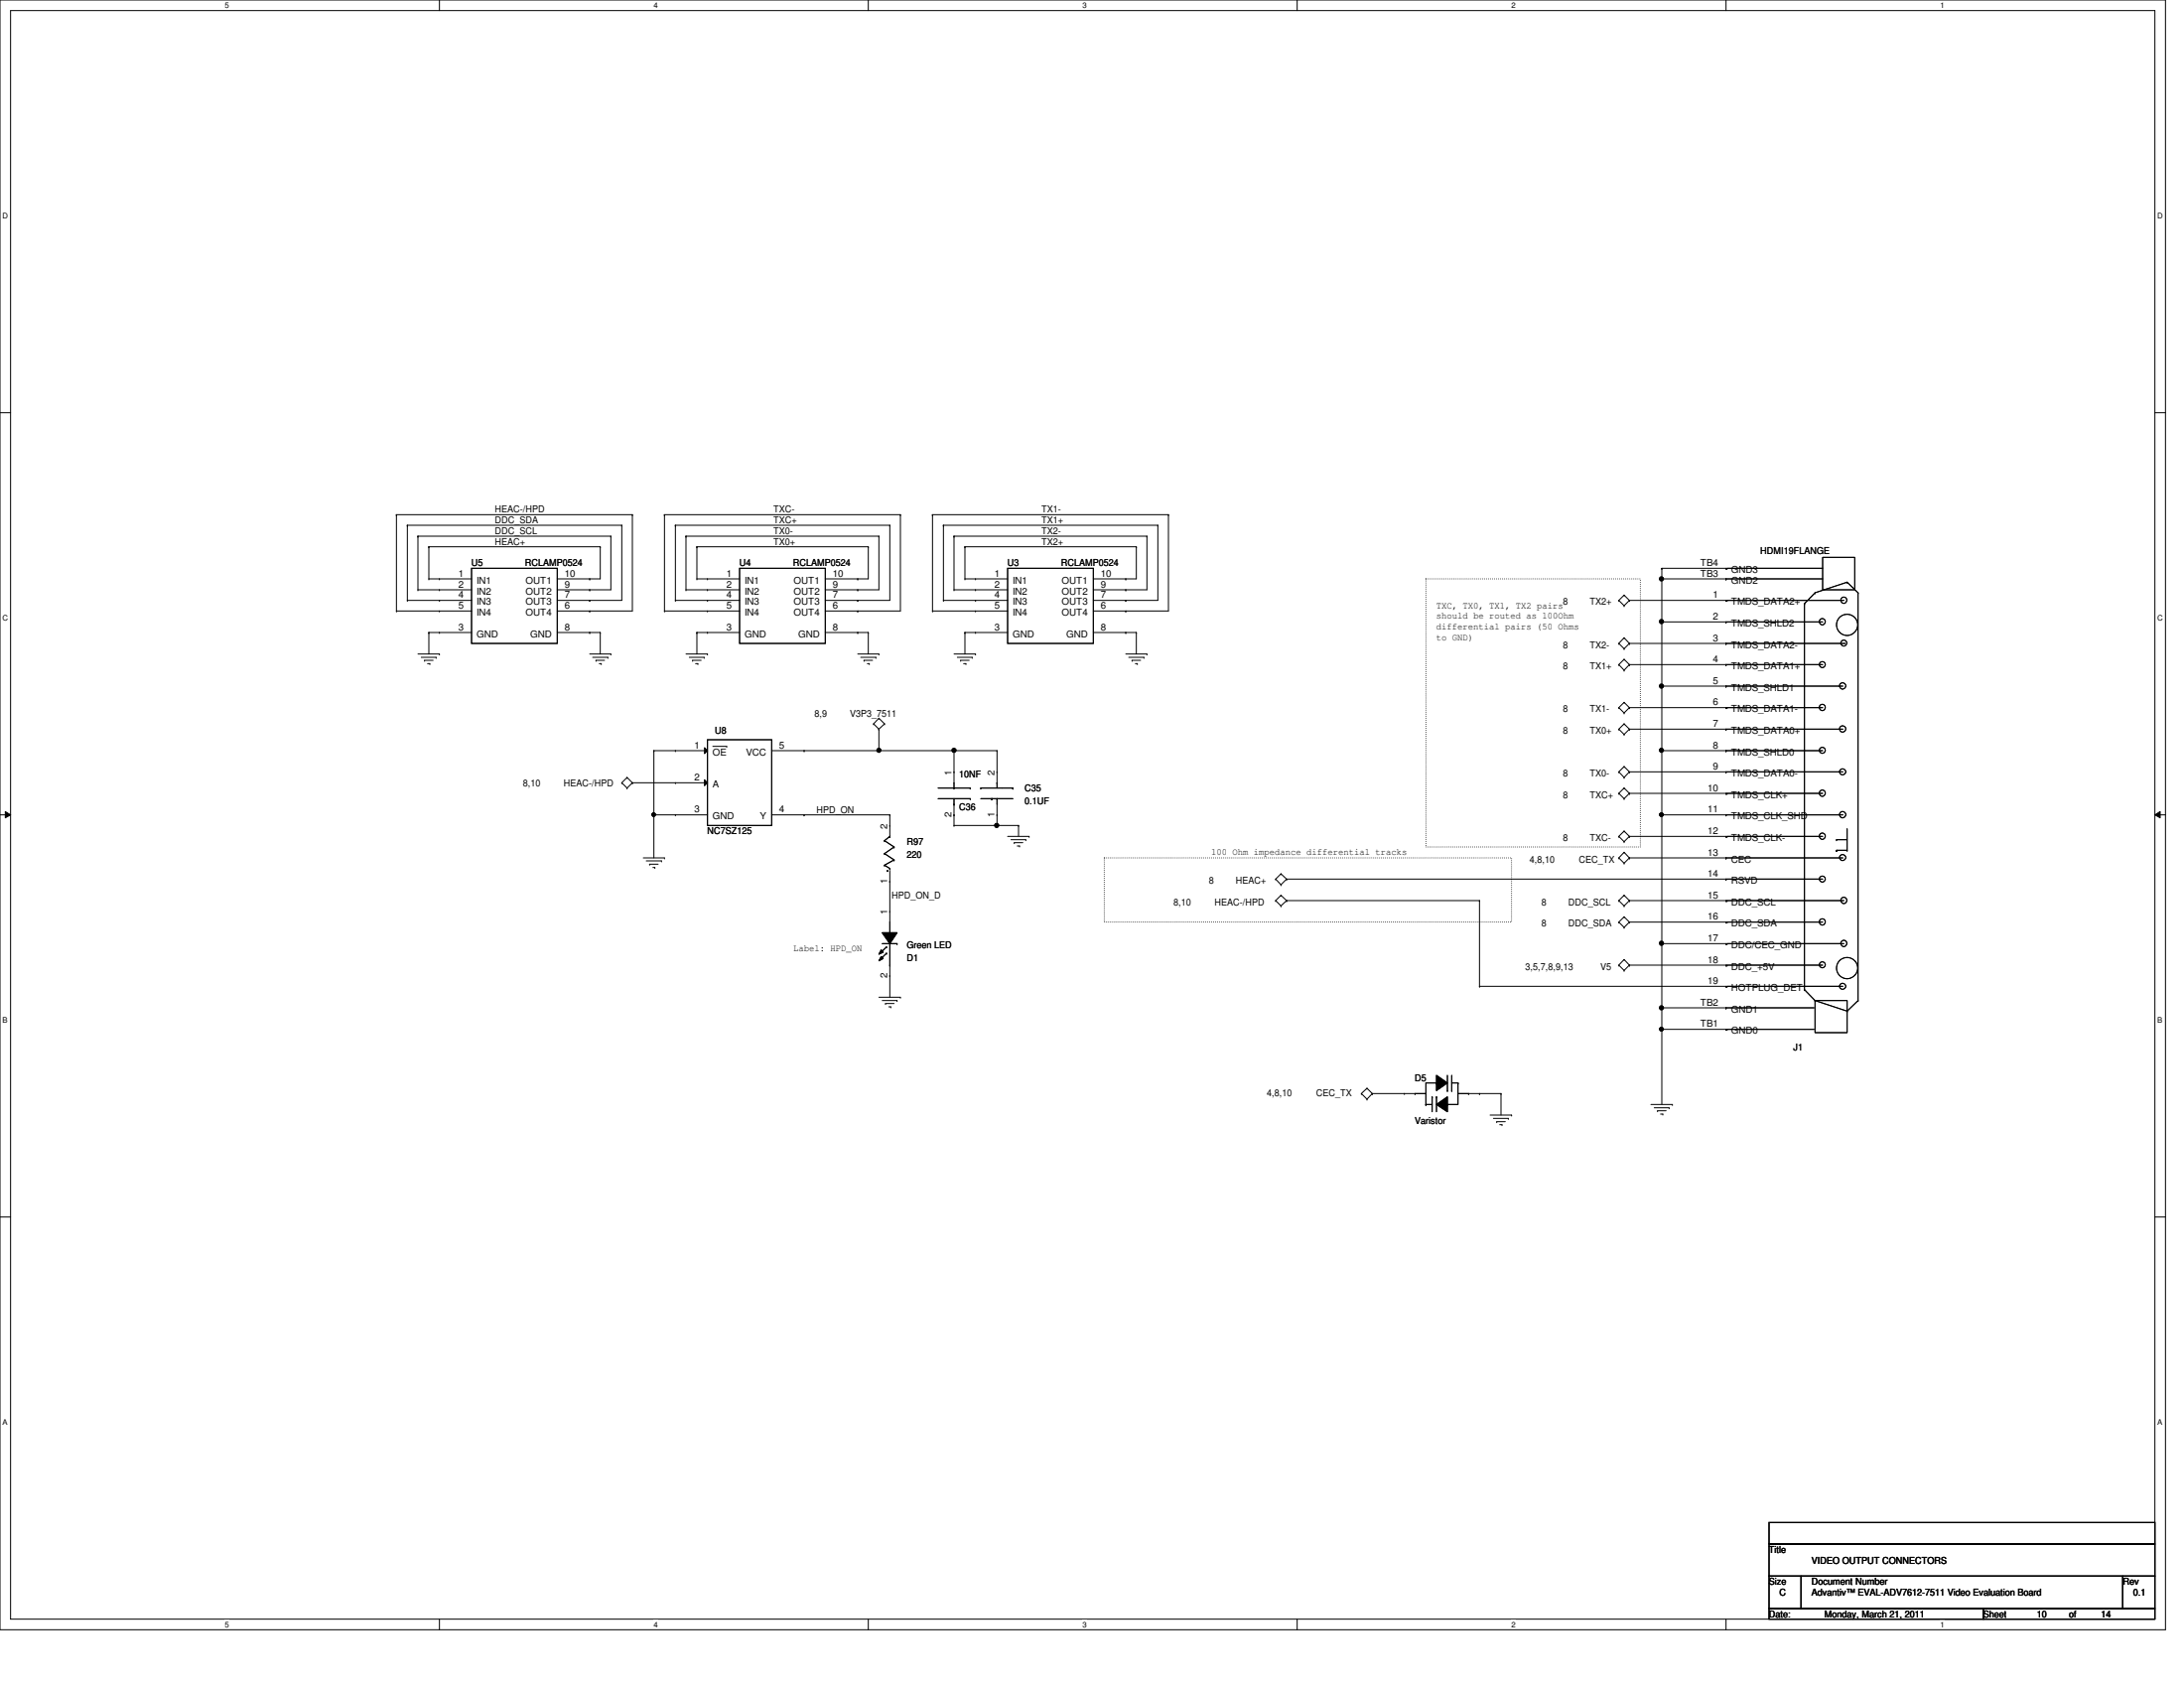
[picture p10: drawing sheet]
<svg xmlns="http://www.w3.org/2000/svg" width="279mm" height="216mm" viewBox="0 0 279 216" stroke-linecap="round" stroke-linejoin="round" font-family="sans-serif">
<path d="M0 0h277v208.4h-277zM1.4 1.4h274.3v205.7h-274.3z" fill="none" stroke="#000" stroke-width=".13"/>
<g fill="#fff">
<path d="M28.8 .1h.5v1.1h-.5z"/>
<path d="M28.8 207.2h.5v1.1h-.5z"/>
</g>
<path d="M56.2 0v1.4M56.2 207.1v1.3" fill="none" stroke="#000" stroke-width=".13"/>
<g fill="#fff">
<path d="M83.7 .1h.5v1.1h-.5z"/>
<path d="M83.7 207.2h.5v1.1h-.5z"/>
</g>
<path d="M111.1 0v1.4M111.1 207.1v1.3" fill="none" stroke="#000" stroke-width=".13"/>
<g fill="#fff">
<path d="M138.5 .1h.6v1.1h-.6z"/>
<path d="M138.5 207.2h.6v1.1h-.6z"/>
</g>
<path d="M165.9 0v1.4M165.9 207.1v1.3" fill="none" stroke="#000" stroke-width=".13"/>
<g fill="#fff">
<path d="M193.4 .1h.5v1.1h-.5z"/>
<path d="M193.4 207.2h.5v1.1h-.5z"/>
</g>
<path d="M220.8 0v1.4M220.8 207.1v1.3" fill="none" stroke="#000" stroke-width=".13"/>
<g fill="#fff">
<path d="M248.2 .1h.6v1.1h-.6z"/>
<path d="M248.2 207.2h.6v1.1h-.6z"/>
<path d="M.3 27.1h.8v1.1h-.8z"/>
<path d="M276 27.1h.7v1.1h-.7z"/>
<path d="M.3 78.5h.8v1.1h-.8z"/>
<path d="M276 78.5h.7v1.1h-.7z"/>
</g>
<path d="M0 52.8h1.4M275.7 52.8h1.3" fill="none" stroke="#000" stroke-width=".13"/>
<g fill="#fff">
<path d="M.3 129.9h.7v1.1h-.7z"/>
<path d="M276 129.9h.6v1.1h-.6z"/>
</g>
<path d="M0 104.2h1.4M.7 103.8l.7 .4-.7 .4zM275.7 104.2l.7-.4v.8zM275.7 104.2h1.3" fill="none" stroke="#000" stroke-width=".13"/>
<path d="M.7 103.8l.7 .4-.7 .4zM275.7 104.2l.7-.4v.8z" fill="#000"/>
<g fill="#fff">
<path d="M.3 181.4h.7v1.1h-.7z"/>
<path d="M276 181.4h.6v1.1h-.6z"/>
</g>
<g fill="none" stroke="#000" stroke-width=".13">
<path d="M50.7 65.8h.1M50.7 78.1h.1M50.7 78.1h9.6M50.7 65.8h30.2M50.7 65.8v12.3M52.1 67.2h.1M52.1 76.8h.1M52.1 76.8h8.2M52.1 67.2h27.4M52.1 67.2v9.6M53.5 75.4h.1M53.5 68.6h.1"/>
<path d="M53.5 75.4h6.8M53.5 68.6h24.6M53.5 68.6v6.8M54.9 69.9h.1M54.9 74h.1M54.9 74h5.4M54.9 69.9h21.9M54.9 69.9v4.1M56.2 74h.1M56.2 75.4h.1M56.2 76.8h.1M56.2 78.1h.1"/>
<path d="M60.3 72.7h11v9.6h-11zM75.4 74h.1M75.4 75.4h.1M75.4 76.8h.1M75.4 78.1h.1M76.8 69.9h.1M76.8 69.9v4.1h-5.5M78.1 68.6h.1M78.1 68.6v6.8h-6.8M79.5 67.2h.1M79.5 67.2v9.6h-8.2M80.9 65.8h.1"/>
<path d="M80.9 65.8v12.3h-9.6M85 65.8h.1M85 78.1h.1M85 78.1h9.6M85 65.8h30.2M85 65.8v12.3M86.4 67.2h.1M86.4 76.8h.1M86.4 76.8h8.2M86.4 67.2h27.4M86.4 67.2v9.6M87.8 75.4h.1"/>
<path d="M87.8 68.6h.1M87.8 75.4h6.8M87.8 68.6h24.6M87.8 68.6v6.8M89.2 74h.1M89.2 69.9h.1M89.2 74h5.4M89.2 69.9h21.9M89.2 69.9v4.1M90.5 74h.1M90.5 75.4h.1M90.5 76.8h.1"/>
<path d="M90.5 78.1h.1M94.6 72.7h11v9.6h-11zM109.7 74h.1M109.7 75.4h.1M109.7 76.8h.1M109.7 78.1h.1M111.1 69.9h.1M111.1 69.9v4.1h-5.5M112.4 68.6h.1M112.4 68.6v6.8h-6.8M113.8 67.2h.1M113.8 67.2v9.6h-8.2"/>
<path d="M115.2 65.8h.1M115.2 65.8v12.3h-9.6M119.3 65.8h.1M119.3 78.1h.1M119.3 78.1h9.6M119.3 65.8h30.2M119.3 65.8v12.3M120.7 76.8h.1M120.7 67.2h.1M120.7 76.8h8.2M120.7 67.2v9.6M120.7 67.2h27.4"/>
<path d="M122 75.4h.1M122 68.6h.1M122 75.4h6.9M122 68.6v6.8M122 68.6h24.7M123.4 74h.1M123.4 69.9h.1M123.4 74h5.5M123.4 69.9v4.1M123.4 69.9h22M124.8 74h.1M124.8 75.4h.1"/>
<path d="M124.8 76.8h.1M124.8 78.1h.1M128.9 72.7h11v9.6h-11zM144 74h.1M144 75.4h.1M144 76.8h.1M144 78.1h.1M145.4 69.9h.1M145.4 69.9v4.1h-5.5M146.7 68.6h.1M146.7 68.6v6.8h-6.8M148.1 67.2h.1"/>
<path d="M148.1 67.2v9.6h-8.2M149.5 65.8h.1M149.5 65.8v12.3h-9.6M207.1 76.8h.1M207.1 76.8l.7 .7M207.8 76.1h.1M207.8 77.5h.1M207.8 76.1l.6 .7M207.8 76.1l-.7 .7M208.4 76.8h.1M208.4 76.8h12.4M208.4 76.8l-.6 .7"/>
<path d="M212.6 72.7h.1M212.6 74h.1M212.6 79.5h.1M212.6 72.7v68.6M212.6 72.7h8.2M212.6 74h20.6M212.6 79.5h20.6M220.8 74h.1M220.8 79.5h.1M220.8 72.7h.1M220.8 76.8h.1M220.9 72.7h.1"/>
<path d="M220.9 76.8h.1M220.9 72.7h12.3M220.9 76.8h15M230.8 77.2h.1M230.8 77.2v49.4M232.2 75.8h.1M232.2 75.8l-1.4 1.4M233.2 71.3h4.1v4.1h-4.1zM236.3 74.5h.1M236.3 74.5l-4.1 1.3M236.3 74.5l1.4 1.3M237.7 75.8h.1"/>
<path d="M237.7 75.8v52.2M53.5 83.7h2.7M53.9 84.1h1.9M54.3 84.5h.1M54.3 84.5h1.1M54.7 84.9h.3M54.9 80.9h.1M54.9 80.9h5.4M54.9 80.9v2.8M55 84.9h.1M55.8 84.1h.1M56.2 83.7h.1"/>
<path d="M56.2 80.9h.1M71.3 80.9h5.5M75.4 80.9h.1M75.4 83.7h2.7M75.8 84.1h2M76.2 84.5h.1M76.2 84.5h1.1M76.7 84.9h.2M76.8 80.9h.1M76.8 80.9v2.8M76.9 84.9h.1M77.8 84.1h.1"/>
<path d="M78.1 83.7h.1M80.2 99.4h.1M80.2 99.4l.7 .7M80.2 99.4l-.7 .7M83.7 96h.1M83.7 96h6.8M83.7 96v13.7M86.4 96h.1M87.8 83.7h2.7M88.2 84.1h1.9M88.6 84.5h.1M88.6 84.5h1.1"/>
<path d="M89 84.9h.3M89.2 80.9h.1M89.2 80.9h5.4M89.2 80.9v2.8M89.3 84.9h.1M90.1 84.1h.1M90.1 95.6l.4 .4-.4 .4zM90.1 99.7l.4 .4-.4 .4zM90.5 94.6h8.2v11h-8.2zM90.5 83.7h.1M90.5 80.9h.1M91.2 95.5h1.8"/>
<path d="M93 95.5h.1M98.7 96h28.9M102.9 96h.1M105.6 80.9h5.5M109.7 80.9h.1M109.7 83.7h2.7M110.1 84.1h2M110.5 84.5h.1M110.5 84.5h1.1M111 84.9h.2M111.1 80.9h.1M111.1 80.9v2.8"/>
<path d="M111.2 84.9h.1M111.8 92.6h.1M111.8 92.6l.6 .7M112.1 84.1h.1M112.4 96h.1M112.4 93.3h.1M112.4 83.7h.1M112.4 91.9h.1M112.4 93.3v2.7M112.4 91.9l.8 .7M112.4 91.9l-.6 .7M113.2 92.6h.1"/>
<path d="M113.2 92.6l-.8 .7M122 96h.1M122 98.7h.1M122 96v4.8M122 83.7h2.8M122.5 84.1h1.9M122.9 84.5h.1M122.9 84.5h1.1M123.3 84.9h.3M123.4 80.9h.1M123.4 80.9v2.8M123.4 80.9h5.5"/>
<path d="M123.6 84.9h.1M124.4 84.1h.1M124.8 83.7h.1M124.8 80.9h.1M127.6 96h.1M127.6 98.7h.1M127.6 96v4.8M139.9 80.9h5.5M144 80.9h.1M144 83.7h2.7M144.4 84.1h1.9M144.8 84.5h.1"/>
<path d="M144.8 84.5h1.1M145.2 84.9h.3M145.4 80.9h.1M145.4 80.9v2.8M145.5 84.9h.1M146.3 84.1h.1M146.7 83.7h.1M207.1 82.3h.1M207.1 85h.1M207.1 90.5h.1M207.1 93.3h.1M207.1 98.7h.1"/>
<path d="M207.1 82.3l.7 .7M207.1 85l.7 .7M207.1 90.5l.7 .7M207.1 93.3l.7 .6M207.1 98.7l.7 .7M207.8 81.6h.1M207.8 83h.1M207.8 84.3h.1M207.8 85.7h.1M207.8 89.8h.1M207.8 91.2h.1M207.8 92.6h.1"/>
<path d="M207.8 93.9h.1M207.8 98h.1M207.8 99.4h.1M207.8 81.6l.6 .7M207.8 81.6l-.7 .7M207.8 84.3l.6 .7M207.8 84.3l-.7 .7M207.8 89.8l.6 .7M207.8 89.8l-.7 .7M207.8 92.6l.6 .7M207.8 92.6l-.7 .7M207.8 98l.6 .7"/>
<path d="M207.8 98l-.7 .7M208.4 82.3h.1M208.4 85h.1M208.4 90.5h.1M208.4 93.3h.1M208.4 98.7h.1M208.4 82.3h27.7M208.4 85h24.8M208.4 90.5h12.4M208.4 93.3h27.4M208.4 98.7h27.4M208.4 82.3l-.6 .7"/>
<path d="M208.4 85l-.6 .7M208.4 90.5l-.6 .7M208.4 93.3l-.6 .6M208.4 98.7l-.6 .7M212.6 87.8h.1M212.6 96h.1M212.6 87.8h23.2M212.6 96h20.6M220.8 85h.1M220.8 82.3h.1M220.8 96h.1M220.8 87.8h.1"/>
<path d="M220.8 98.7h.1M220.8 93.3h.1M220.8 90.5h.1M220.9 90.5h.1M220.9 90.5h12.3M79.5 100.1h.1M79.5 100.1l.7 .7M80.2 100.8h.1M80.9 100.1h.1M80.9 100.1h9.6M80.9 100.1l-.7 .7M82.3 109.7h2.7"/>
<path d="M82.7 110.1h1.9M83.1 110.5h.1M83.1 110.5h1.1M83.5 104h.3l.1 .2-.1 .2h-.2h-.1zM83.5 111h.3M83.7 104.2h.1M83.7 104.2h6.8M83.8 111h.1M84.6 110.1h.1M85 109.7h.1M86.4 100.1h.1M86.4 104.2h.1"/>
<path d="M98.7 104.2h15.1M102.9 104.2h.1M112.9 119.3h1.9l-1 1.4zM113.2 110.7h.1M113.2 109.2h.1M113.2 107.5h.1M113.2 110.7l.6 .4M113.2 109.2l1.2 .8M113.2 107.5l1.2 .8M113.5 111.3h.1M113.8 112.7h.1M113.8 104.2h.1"/>
<path d="M113.8 119.3h.1M113.8 116.6h.1M113.8 107h.1M113.8 111.1h.1M113.8 105.6h.1M113.8 104.2v2.8M113.8 111.3v8M113.8 107l-.6 .5M114.4 110h.1M114.4 108.3h.1M114.4 110l-1.2 .7M114.4 108.3l-1.2 .9"/>
<path d="M120 100.8h4.1M120 102.2h4.1M122 104.2h.1M122 105.6h.1M122 102.9h.1M122 100.8h.1M122 102.2v3.4M122 105.6h8.3M124.1 100.8h.1M124.1 102.2h.1M125.5 100.8h.1M125.5 100.8h4.1"/>
<path d="M125.5 102.2h4.1M126.9 102.2h.1M127.6 105.6h.1M127.6 104.2h.1M127.6 100.1h.1M127.6 102.2h.1M127.6 102.2v3.4M128.9 107h2.8M129.3 107.4h1.9M129.6 100.8h.1M129.8 107.8h.1M129.8 107.8h1.1"/>
<path d="M130.1 108.2h.3M130.3 105.6h.1M130.3 105.6v1.4M130.4 108.2h.1M131.2 107.4h.1M131.7 107h.1M163.2 112.4h.1M163.2 115.2h.1M163.2 112.4l.7 .8M163.2 115.2l.7 .7M163.9 111.8h.1M163.9 113.2h.1"/>
<path d="M163.9 114.5h.1M163.9 115.9h.1M163.9 111.8l.7 .6M163.9 111.8l-.7 .6M163.9 114.5l.7 .7M163.9 114.5l-.7 .7M164.6 115.2h.1M164.6 112.4h.1M164.6 115.2h24.7M164.6 112.4h68.6M164.6 112.4l-.7 .8M164.6 115.2l-.7 .7"/>
<path d="M189.3 115.2h.1M189.3 115.2v11M207.1 101.5h.1M207.1 107h.1M207.1 109.7h.1M207.1 115.2h.1M207.1 117.9h.1M207.1 101.5l.7 .7M207.1 107l.7 .7M207.1 109.7l.7 .7M207.1 115.2l.7 .7M207.1 117.9l.7 .7"/>
<path d="M207.8 100.8h.1M207.8 102.2h.1M207.8 106.3h.1M207.8 107.7h.1M207.8 109h.1M207.8 110.4h.1M207.8 114.5h.1M207.8 115.9h.1M207.8 117.3h.1M207.8 118.6h.1M207.8 100.8l.6 .7M207.8 100.8l-.7 .7"/>
<path d="M207.8 106.3l.6 .7M207.8 106.3l-.7 .7M207.8 109l.6 .7M207.8 109l-.7 .7M207.8 114.5l.6 .7M207.8 114.5l-.7 .7M207.8 117.3l.6 .6M207.8 117.3l-.7 .6M208.4 101.5h.1M208.4 107h.1M208.4 109.7h.1M208.4 115.2h.1"/>
<path d="M208.4 117.9h.1M208.4 101.5h12.4M208.4 107h12.4M208.4 109.7h27.4M208.4 115.2h12.4M208.4 117.9h12.4M208.4 101.5l-.6 .7M208.4 107l-.6 .7M208.4 109.7l-.6 .7M208.4 115.2l-.6 .7M208.4 117.9l-.6 .7M212.6 104.2h.1"/>
<path d="M212.6 104.2h23.2M220.8 109.7h.1M220.8 104.2h.1M220.8 112.4h.1M220.8 101.5h.1M220.8 107h.1M220.8 115.2h.1M220.8 117.9h.1M220.9 115.2h.1M220.9 101.5h.1M220.9 107h.1M220.9 117.9h.1"/>
<path d="M220.9 101.5h12.3M220.9 107h12.3M220.9 115.2h15M220.9 117.9h12.3M234.9 107.4h.1M234.9 108.8h.1M234.9 107.4h1.4M234.9 108.8h1.4M236.3 108.8h.1M236.3 106v2.8M112.4 127.6h2.8M112.7 122.3l.3 .3-.6 .3z"/>
<path d="M112.7 121.5l.3 .3-.6 .2zM112.9 120.7h1.9M112.9 128h1.9M113.3 128.4h.1M113.3 128.4h1.1M113.4 121.1h.1M113.4 121.9h.1M113.4 121.1l-.8 .8M113.4 121.9l-.8 .8M113.7 128.8h.3M113.8 124.8h.1M113.8 123.4h.1"/>
<path d="M113.8 120.7v6.9M114 128.8h.1M114.8 128h.1M114.8 120.7h.1M115.2 127.6h.1M174.2 139.9h.1M174.2 139.9l.7 .7M174.9 139.2h.1M174.9 139.2l.7 .7M174.9 139.2l-.7 .7M175.6 139.9h.1M175.6 139.9h6.8"/>
<path d="M175.6 139.9l-.7 .7M179.7 139.9h.1M181 139.9h.1M183.8 137.5l1.4 1-1.4 1zM183.8 138.5h.1M183.8 138.5h-1.4v2.8M185.2 139.5h.1M185.2 137.5v2M185.7 139.5h.1M185.7 138.5h.8M185.7 137.5v2M186.5 138.5h.1"/>
<path d="M186.5 139.9h5.5M186.5 138.5v2.8h-1.3M187.9 139.9h.1M189.3 126.2h.1M189.3 139.9h.1M189.3 126.2h31.5M192 139.9h.1M192 139.9v2.7M207.1 123.4h.1M207.1 123.4l.7 .7M207.8 122.7h.1M207.8 124.1h.1"/>
<path d="M207.8 122.7l.6 .7M207.8 122.7l-.7 .7M208.4 123.4h.1M208.4 123.4h12.4M208.4 123.4l-.6 .7M212.6 131.7h.1M212.6 128.9h.1M212.6 120.7h.1M212.6 128.9h19.5M212.6 131.7h8.2M212.6 120.7h8.2M220.8 128.9h.1"/>
<path d="M220.8 131.7h.1M220.8 120.7h.1M220.8 123.4h.1M220.8 126.2h.1M220.9 120.7h.1M220.9 123.4h.1M220.9 131.7h.1M220.9 126.2h.1M220.9 131.7h11.2M220.9 120.7h15M220.9 123.4h12.3M220.9 126.2h14.9"/>
<path d="M230.8 126.6h.1M230.8 126.6l1.4 1.4M232.2 128h4.1v4.1h-4.1zM232.2 128h.1M232.2 128l4.1 1.3M236.3 129.3h.1M237.7 128h.1M237.7 128l-1.4 1.3M0 155.7h1.4M174.9 140.6h.1M182.4 141.3h.1M182.4 141.3h.8"/>
<path d="M183.2 140.3h.1M183.2 140.3v1.9M183.8 141.3l1.4-1v1.9zM183.8 140.3h.1M183.8 140.3v1.9M185.2 141.3h.1M190.6 142.6h2.8M191.1 143h1.9M191.5 143.5h.1M191.5 143.5h1.1M191.9 143.8h.3M192.2 143.8h.1"/>
<path d="M193 143h.1M193.4 142.6h.1M211.2 141.3h2.8M211.6 141.7h1.9M212 142.1h.1M212 142.1h1.1M212.4 142.5h.3M212.7 142.5h.1M213.5 141.7h.1M214 141.3h.1M275.7 155.7h1.3M226.3 194.7h49.4v2.8h-49.4z"/>
<path d="M226.3 197.5h49.4v4.1h-49.4zM226.3 201.6h4.1v4.1h-4.1zM226.3 205.7h27.4v1.4h-27.4zM230.4 201.6h41.2v4.1h-41.2zM253.7 205.7h22v1.4h-22zM271.6 201.6h4.1v4.1h-4.1z"/>
<circle cx="212.6" cy="79.5" r=".26"/>
<circle cx="212.6" cy="74" r=".26"/>
<circle cx="233.1" cy="79.5" r=".39"/>
<circle cx="235.9" cy="76.8" r=".39"/>
<circle cx="236.3" cy="79.9" r="1.35"/>
<circle cx="112.4" cy="96" r=".26"/>
<circle cx="122" cy="96" r=".26"/>
<circle cx="212.6" cy="87.8" r=".26"/>
<circle cx="212.6" cy="96" r=".26"/>
<circle cx="233.1" cy="90.5" r=".39"/>
<circle cx="233.1" cy="85" r=".38"/>
<circle cx="233.1" cy="96" r=".38"/>
<circle cx="235.7" cy="93.2" r=".4"/>
<circle cx="235.7" cy="87.7" r=".4"/>
<circle cx="235.7" cy="98.7" r=".39"/>
<circle cx="235.9" cy="82.2" r=".38"/>
<circle cx="127.5" cy="105.6" r=".26"/>
<circle cx="212.6" cy="104.2" r=".25"/>
<circle cx="233.1" cy="101.4" r=".39"/>
<circle cx="233.1" cy="106.9" r=".39"/>
<circle cx="233.1" cy="117.9" r=".39"/>
<circle cx="233.1" cy="112.4" r=".38"/>
<circle cx="235.7" cy="104.2" r=".4"/>
<circle cx="235.7" cy="109.7" r=".39"/>
<circle cx="235.9" cy="115.2" r=".39"/>
<circle cx="212.6" cy="128.9" r=".26"/>
<circle cx="212.6" cy="120.7" r=".26"/>
<circle cx="212.6" cy="131.6" r=".25"/>
<circle cx="233.1" cy="123.4" r=".38"/>
<circle cx="235.7" cy="126.1" r=".39"/>
<circle cx="235.9" cy="120.7" r=".39"/>
<circle cx="236.3" cy="123.8" r="1.35"/>
</g>
<path d="M182.4 74h27.4v34.3h-27.4zM141.3 109.7h52.1v8.2h-52.1z" fill="none" stroke="#000" stroke-width=".13" stroke-dasharray="0 .3"/>
<g fill="#000">
<path d="M90.1 95.6l.4 .4-.4 .4zM90.1 99.7l.4 .4-.4 .4z"/>
<path d="M83.5 104h.3l.1 .2-.1 .2h-.2h-.1z" fill-rule="evenodd"/>
<path d="M83.5 104h.3l.1 .2-.1 .2h-.2h-.1z" fill-rule="evenodd"/>
<path d="M112.7 122.3l.3 .3-.6 .3z" fill-rule="evenodd"/>
<path d="M112.7 121.5l.3 .3-.6 .2z" fill-rule="evenodd"/>
<path d="M112.7 122.3l.3 .3-.6 .3z" fill-rule="evenodd"/>
<path d="M112.7 121.5l.3 .3-.6 .2z" fill-rule="evenodd"/>
<path d="M112.9 119.3h1.9l-1 1.4z" fill-rule="evenodd"/>
<path d="M112.9 119.3h1.9l-1 1.4z" fill-rule="evenodd"/>
<path d="M183.8 137.5l1.4 1-1.4 1z" fill-rule="evenodd"/>
<path d="M183.8 137.5l1.4 1-1.4 1z" fill-rule="evenodd"/>
<path d="M183.8 141.3l1.4-1v1.9z" fill-rule="evenodd"/>
<path d="M183.8 141.3l1.4-1v1.9z" fill-rule="evenodd"/>
<circle cx="212.6" cy="79.5" r=".26"/>
<circle cx="212.6" cy="74" r=".26"/>
<circle cx="112.4" cy="96" r=".26"/>
<circle cx="122" cy="96" r=".26"/>
<circle cx="212.6" cy="87.8" r=".26"/>
<circle cx="212.6" cy="96" r=".26"/>
<circle cx="127.5" cy="105.6" r=".26"/>
<circle cx="212.6" cy="104.2" r=".25"/>
<circle cx="212.6" cy="128.9" r=".26"/>
<circle cx="212.6" cy="120.7" r=".26"/>
<circle cx="212.6" cy="131.6" r=".25"/>
</g>
<g font-size="1.2">
<text x="63.3" y="65.6">HEAC-/HPD</text>
<text x="99" y="65.6">TXC-</text>
<text x="133.3" y="65.6">TX1-</text>
<text x="63.3" y="69.7">HEAC+</text>
<text x="63.3" y="68.3">DDC_SCL</text>
<text x="63.3" y="66.9">DDC_SDA</text>
<text x="99" y="69.7">TX0+</text>
<text x="99" y="68.3">TX0-</text>
<text x="99" y="66.9">TXC+</text>
<text x="133.3" y="69.7">TX2+</text>
<text x="133.3" y="68.3">TX2-</text>
<text x="133.3" y="66.9">TX1+</text>
<text x="225.2" y="70.8">HDMI19FLANGE</text>
<text x="58.7" y="73.7">1</text>
<text x="58.7" y="75.1">2</text>
<text x="58.7" y="76.5">4</text>
<text x="58.7" y="77.9">5</text>
<text x="60.3" y="72.4">U5</text>
<text x="61" y="74.6">IN1</text>
<text x="61" y="76">IN2</text>
<text x="61" y="77.4">IN3</text>
<text x="67.2" y="72.4">RCLAMP0524</text>
<text x="67.3" y="77.4">OUT3</text>
<text x="67.3" y="76">OUT2</text>
<text x="67.3" y="74.6">OUT1</text>
<text x="72.3" y="77.9">6</text>
<text x="72.3" y="76.5">7</text>
<text x="72.3" y="75.1">9</text>
<text x="72.3" y="73.7">10</text>
<text x="93" y="73.7">1</text>
<text x="93" y="75.1">2</text>
<text x="93" y="76.5">4</text>
<text x="93" y="77.9">5</text>
<text x="94.6" y="72.4">U4</text>
<text x="95.3" y="74.6">IN1</text>
<text x="95.3" y="76">IN2</text>
<text x="95.3" y="77.4">IN3</text>
<text x="101.5" y="72.4">RCLAMP0524</text>
<text x="101.6" y="77.4">OUT3</text>
<text x="101.6" y="76">OUT2</text>
<text x="101.6" y="74.6">OUT1</text>
<text x="106.6" y="77.9">6</text>
<text x="106.6" y="76.5">7</text>
<text x="106.6" y="75.1">9</text>
<text x="106.6" y="73.7">10</text>
<text x="127.3" y="73.7">1</text>
<text x="127.3" y="75.1">2</text>
<text x="127.3" y="76.5">4</text>
<text x="127.3" y="77.9">5</text>
<text x="128.9" y="72.4">U3</text>
<text x="129.6" y="74.6">IN1</text>
<text x="129.6" y="76">IN2</text>
<text x="129.6" y="77.4">IN3</text>
<text x="135.8" y="72.4">RCLAMP0524</text>
<text x="135.8" y="77.4">OUT3</text>
<text x="135.8" y="76">OUT2</text>
<text x="135.8" y="74.6">OUT1</text>
<text x="140.8" y="77.9">6</text>
<text x="140.8" y="76.5">7</text>
<text x="140.8" y="75.1">9</text>
<text x="140.8" y="73.7">10</text>
<text x="183.8" y="77.8">TXC, TX0, TX1, TX2 pairs</text>
<text x="200" y="77.4">8</text>
<text x="203.4" y="77.4">TX2+</text>
<text x="217.6" y="73.7">TB3</text>
<text x="217.6" y="72.4">TB4</text>
<text x="219.2" y="76.5">1</text>
<text x="221.5" y="74.6">GND2</text>
<text x="221.5" y="73.3">GND3</text>
<text x="221.5" y="77.4">TMDS_DATA2+</text>
<text x="58.7" y="80.6">3</text>
<text x="61" y="78.7">IN4</text>
<text x="61" y="81.5">GND</text>
<text x="67.3" y="78.7">OUT4</text>
<text x="67.9" y="81.5">GND</text>
<text x="72.3" y="80.6">8</text>
<text x="93" y="80.6">3</text>
<text x="95.3" y="78.7">IN4</text>
<text x="95.3" y="81.5">GND</text>
<text x="101.6" y="78.7">OUT4</text>
<text x="102.2" y="81.5">GND</text>
<text x="106.6" y="80.6">8</text>
<text x="127.3" y="80.6">3</text>
<text x="129.6" y="78.7">IN4</text>
<text x="129.6" y="81.5">GND</text>
<text x="135.8" y="78.7">OUT4</text>
<text x="136.4" y="81.5">GND</text>
<text x="140.8" y="80.6">8</text>
<text x="183.8" y="79.2">should be routed as 100Ohm</text>
<text x="183.8" y="80.5">differential pairs (50 Ohms</text>
<text x="183.8" y="81.9">to GND)</text>
<text x="200" y="82.9">8</text>
<text x="203.4" y="82.9">TX2-</text>
<text x="219.2" y="79.2">2</text>
<text x="219.2" y="82">3</text>
<text x="221.5" y="80.1">TMDS_SHLD2</text>
<text x="221.5" y="82.9">TMDS_DATA2-</text>
<text x="200" y="85.6">8</text>
<text x="203.4" y="85.6">TX1+</text>
<text x="219.2" y="84.7">4</text>
<text x="219.2" y="87.5">5</text>
<text x="221.5" y="85.6">TMDS_DATA1+</text>
<text x="221.5" y="88.3">TMDS_SHLD1</text>
<text x="88.9" y="95.7">1</text>
<text x="91.5" y="93.9">U8</text>
<text x="99.7" y="95.7">5</text>
<text x="104.2" y="91.7">8,9</text>
<text x="108.8" y="91.7">V3P3_7511</text>
<text x="200" y="91.1">8</text>
<text x="200" y="93.9">8</text>
<text x="203.4" y="91.1">TX1-</text>
<text x="203.4" y="93.9">TX0+</text>
<text x="219.2" y="90.2">6</text>
<text x="219.2" y="93">7</text>
<text x="219.2" y="95.7">8</text>
<text x="221.5" y="91.1">TMDS_DATA1-</text>
<text x="221.5" y="93.9">TMDS_DATA0+</text>
<text x="66.9" y="100.6">8,10</text>
<text x="72.1" y="100.6">HEAC-/HPD</text>
<text x="88.9" y="99.8">2</text>
<text x="91.2" y="96.6">OE</text>
<text x="91.2" y="100.7">A</text>
<text x="95.5" y="96.6">VCC</text>
<text x="121.8" y="99.1" transform="rotate(-90 121.8 99.1)">1</text>
<text x="122.7" y="99.5">10NF</text>
<text x="127.3" y="99.1" transform="rotate(-90 127.3 99.1)">2</text>
<text x="131.1" y="101.3">C35</text>
<text x="200" y="99.3">8</text>
<text x="203.4" y="99.3">TX0-</text>
<text x="218.5" y="101.2">10</text>
<text x="219.2" y="98.4">9</text>
<text x="221.5" y="96.6">TMDS_SHLD0</text>
<text x="221.5" y="99.3">TMDS_DATA0-</text>
<text x="88.9" y="103.9">3</text>
<text x="90.5" y="106.7">NC7SZ125</text>
<text x="91.2" y="104.8">GND</text>
<text x="97.2" y="104.8">Y</text>
<text x="99.7" y="103.9">4</text>
<text x="104.5" y="104">HPD_ON</text>
<text x="113.5" y="106" transform="rotate(-90 113.5 106)">2</text>
<text x="121.8" y="104.5" transform="rotate(-90 121.8 104.5)">2</text>
<text x="122.7" y="103.6">C36</text>
<text x="127.3" y="104.5" transform="rotate(-90 127.3 104.5)">1</text>
<text x="131.1" y="102.9">0.1UF</text>
<text x="200" y="102.1">8</text>
<text x="200" y="107.6">8</text>
<text x="203.4" y="102.1">TXC+</text>
<text x="203.4" y="107.6">TXC-</text>
<text x="218.5" y="103.9">11</text>
<text x="218.5" y="106.7">12</text>
<text x="221.5" y="102.1">TMDS_CLK+</text>
<text x="221.5" y="104.8">TMDS_CLK_SHD</text>
<text x="221.5" y="107.6">TMDS_CLK-</text>
<text x="113.5" y="113" transform="rotate(-90 113.5 113)">1</text>
<text x="116" y="108.1">R97</text>
<text x="116" y="109.8">220</text>
<text x="154.7" y="113">8</text>
<text x="155" y="109.3">100 Ohm impedance differential tracks</text>
<text x="158.1" y="113">HEAC+</text>
<text x="195.7" y="110.3">4,8,10</text>
<text x="202" y="110.3">CEC_TX</text>
<text x="218.5" y="109.4">13</text>
<text x="218.5" y="112.1">14</text>
<text x="221.5" y="110.3">CEC</text>
<text x="221.5" y="113">RSVD</text>
<text x="113.5" y="117" transform="rotate(-90 113.5 117)">1</text>
<text x="114.1" y="114.9">HPD_ON_D</text>
<text x="150.2" y="115.8">8,10</text>
<text x="155.4" y="115.8">HEAC-/HPD</text>
<text x="197.2" y="115.8">8</text>
<text x="197.2" y="118.5">8</text>
<text x="200.7" y="115.8">DDC_SCL</text>
<text x="200.7" y="118.5">DDC_SDA</text>
<text x="218.5" y="114.9">15</text>
<text x="218.5" y="117.6">16</text>
<text x="221.5" y="115.8">DDC_SCL</text>
<text x="221.5" y="118.5">DDC_SDA</text>
<text x="101.5" y="121.7">Label: HPD_ON</text>
<text x="113.5" y="125.1" transform="rotate(-90 113.5 125.1)">2</text>
<text x="116" y="122.9">D1</text>
<text x="116" y="121.3">Green LED</text>
<text x="195.2" y="124">3,5,7,8,9,13</text>
<text x="204.8" y="124">V5</text>
<text x="218.5" y="120.4">17</text>
<text x="218.5" y="123.1">18</text>
<text x="218.5" y="125.9">19</text>
<text x="221.5" y="121.3">DDC/CEC_GND</text>
<text x="221.5" y="124">DDC_+5V</text>
<text x="217.6" y="131.4">TB1</text>
<text x="217.6" y="128.6">TB2</text>
<text x="221.5" y="129.5">GND1</text>
<text x="221.5" y="126.7">HOTPLUG_DET</text>
<text x="221.5" y="132.2">GND0</text>
<text x="229.4" y="134.3">J1</text>
<text x="162.1" y="140.2">4,8,10</text>
<text x="168.4" y="140.2">CEC_TX</text>
<text x="181" y="138.3">D5</text>
<text x="181" y="143.8">Varistor</text>
<text x="226.3" y="198.6">Title</text>
<text x="226.3" y="202.7">Size</text>
<text x="231.8" y="202.7">Document Number</text>
<text x="231.8" y="200">VIDEO OUTPUT CONNECTORS</text>
<text x="271.6" y="202.7">Rev</text>
<text x="226.3" y="206.9">Date:</text>
<text x="227.7" y="204.1">C</text>
<text x="231.8" y="204.1">Advantiv™ EVAL-ADV7612-7511 Video Evaluation Board</text>
<text x="233.4" y="206.9">Monday, March 21, 2011</text>
<text x="253.7" y="206.9">Sheet</text>
<text x="260.6" y="206.9">10</text>
<text x="264.7" y="206.9">of</text>
<text x="268.8" y="206.9">14</text>
<text x="272.9" y="204.1">0.1</text>
</g>
<g font-size="1">
<text x="28.8" y="1">5</text>
<text x="83.7" y="1">4</text>
<text x="138.5" y="1">3</text>
<text x="193.4" y="1">2</text>
<text x="248.2" y="1">1</text>
<text x=".3" y="27.9">D</text>
<text x="276" y="27.9">D</text>
<text x=".3" y="79.4">C</text>
<text x="276" y="79.4">C</text>
<text x=".3" y="130.8">B</text>
<text x="276" y="130.8">B</text>
<text x=".3" y="182.2">A</text>
<text x="276" y="182.2">A</text>
<text x="28.8" y="208.1">5</text>
<text x="83.7" y="208.1">4</text>
<text x="138.5" y="208.1">3</text>
<text x="193.4" y="208.1">2</text>
<text x="248.2" y="208.1">1</text>
</g>
</svg>
